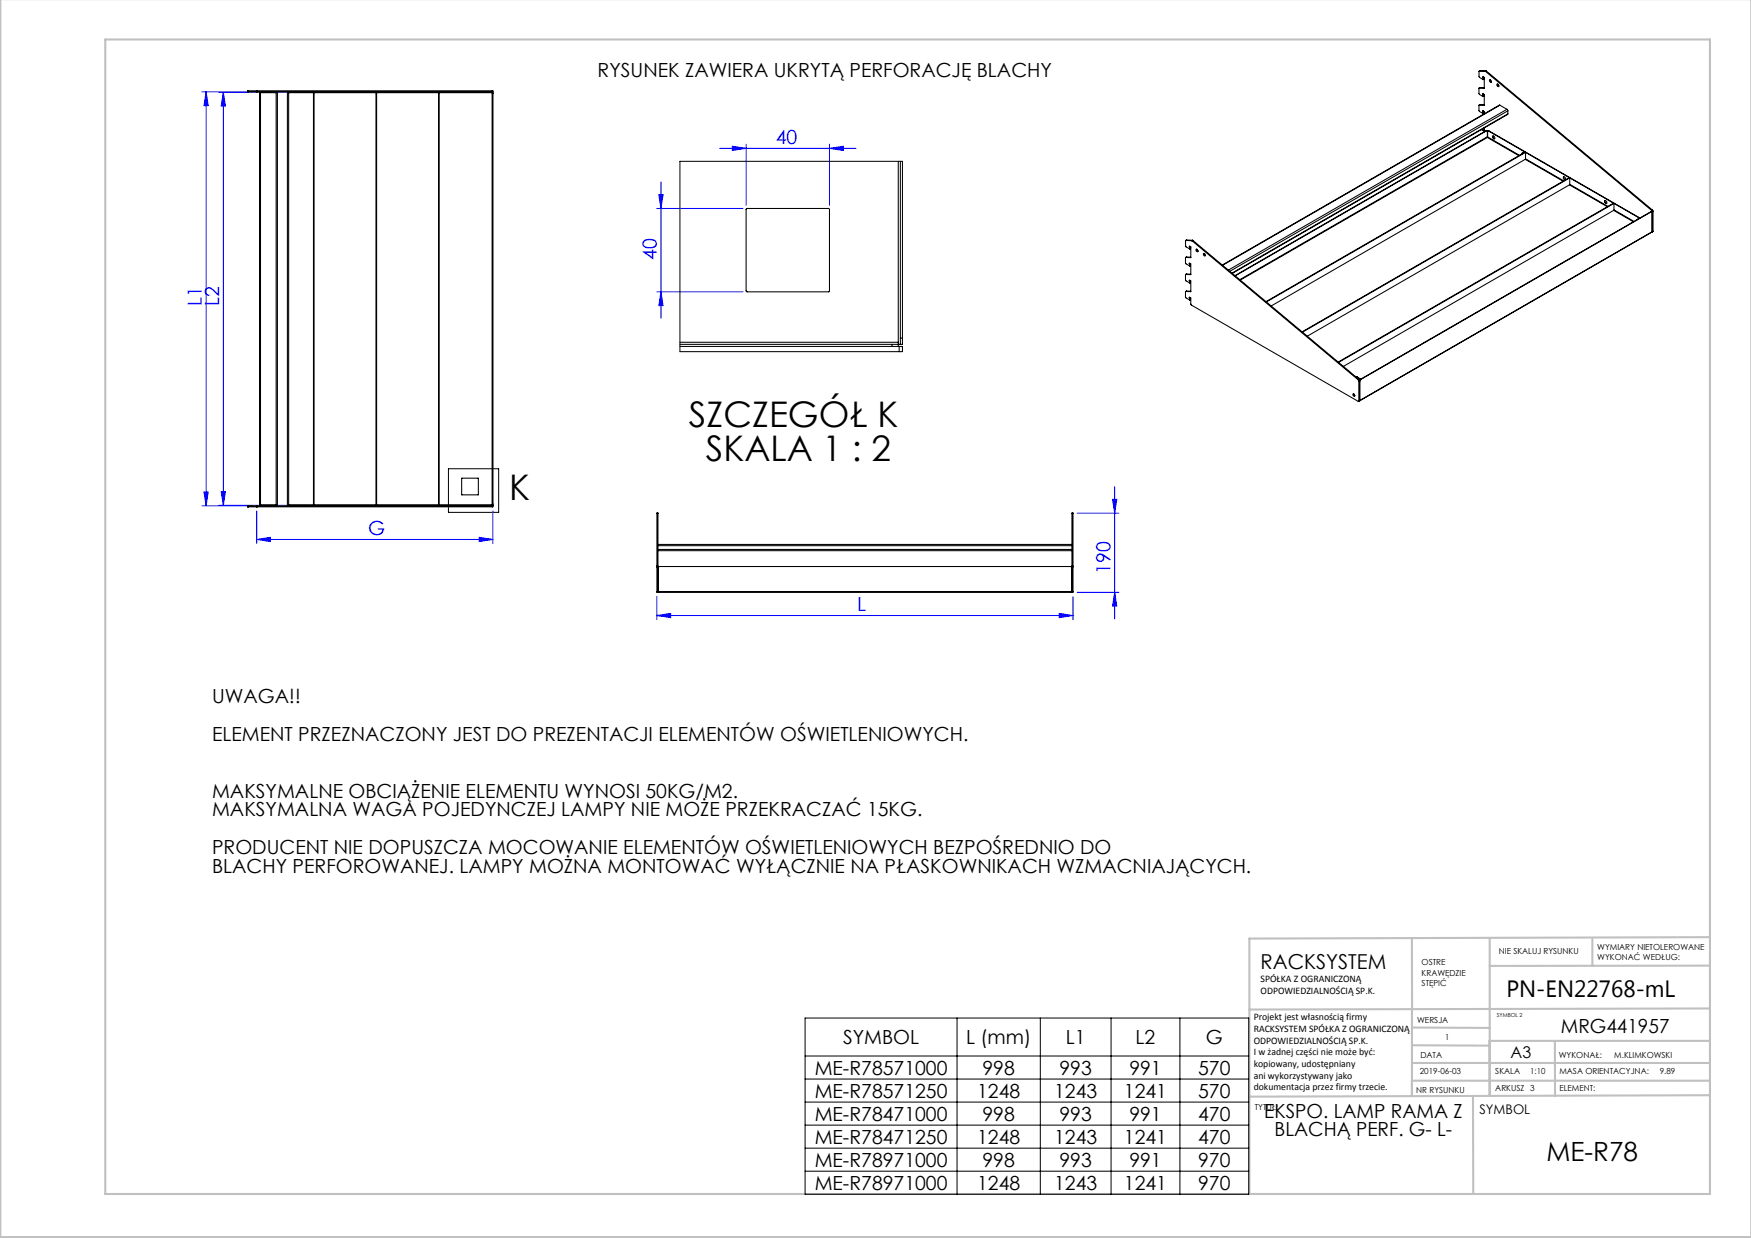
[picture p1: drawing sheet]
<svg xmlns="http://www.w3.org/2000/svg" width="420mm" height="297mm" viewBox="0 0 420 297" stroke-linecap="round" stroke-linejoin="round" font-family="sans-serif">
<g fill="none" stroke="#00f" stroke-width=".24">
<path d="M48.4 22h12.3M49.4 22l.5 3.3h-1zM49.4 22v99.3M52.6 22.1h21.6M53.6 22.1l.5 3.3h-1zM53.6 22.1v99.1M172.6 35.6h32.7M175.7 35.1l3.3 .5-3.3 .5zM179 34.6v14.7M199 35.6l3.3-.5v1zM199 34.6v14.7M157.5 50h20.7"/>
<path d="M158 46.7h1l-.5 3.3zM158.5 43.7v32.7M157.5 70h20.7M158.5 70l.5 3.3h-1zM48.9 118h1l-.5 3.3zM53.1 117.9h1l-.5 3.3zM266.9 119.8h1l-.5 3.3zM267.4 116.8v31.7M48.4 121.3h12.3M52.6 121.2h21.6M61.6 129.4l3.3-.5v1zM61.6 122.6v7.8"/>
<path d="M61.6 129.4h56.6M114.9 128.9l3.3 .5-3.3 .5zM118.2 122.6v7.8M258.4 123.1h10M157.6 147.7l3.3-.5v1zM157.6 143.1v5.6M157.6 147.7h99.8M254.1 147.2l3.3 .5-3.3 .5zM257.4 143.1v5.6M258.4 142.1h10M267.4 142.1l.5 3.3h-1z"/>
</g>
<path d="M107.6 112.5h12v10.4h-12zM193.1 244.2h106.4v42.3h-106.4zM193.1 253.3h106.4M193.1 258.9h106.4M229.6 244.2v42.3M249.5 244.2v42.3M266.5 244.2v42.3M283 244.2v42.3M193.1 264.4h106.4M193.1 269.9h106.4M193.1 275.4h106.4M193.1 281h106.4" fill="none" stroke="#000" stroke-width=".24"/>
<g fill="none" stroke="#c0c0c0" stroke-width=".5">
<path d="M.1 -.1v296.9h419.9M25.2 9.5h385v276.9h-385zM338.7 225.2v37.8M357.3 225v37.9v-13.2M382 225.4v6.3M410.1 224.8l-110.4 .4v61.2M410.1 231.7h-52.8M338.7 259.3h71.5M338.7 255h71.5M338.7 250.8l18.6 .1M338.7 246.5l18.6 .1M357.3 249.7h52.9"/>
<path d="M373 249.7v13.2M410.1 241.9l-110.4 .3M353.3 262.9l.1 23.5M410.2 262.7l-110.5 .4"/>
</g>
<g fill="#00f">
<path d="M61.6 129.4l3.3-.5v1zM114.9 128.9l3.3 .5-3.3 .5zM175.7 35.1l3.3 .5-3.3 .5zM199 35.6l3.3-.5v1z"/>
<path d="M267.4 142.1l.5 3.3h-1zM266.9 119.8h1l-.5 3.3zM53.1 117.9h1l-.5 3.3zM53.6 22.1l.5 3.3h-1z"/>
<path d="M158 46.7h1l-.5 3.3zM158.5 70l.5 3.3h-1z"/>
<path d="M49.4 22l.5 3.3h-1zM48.9 118h1l-.5 3.3z"/>
<path d="M157.6 147.7l3.3-.5v1zM254.1 147.2l3.3 .5-3.3 .5z"/>
</g>
<g fill="none" stroke="#000" stroke-width=".25">
<path d="M354.8 17v1.5l1 .6M354.8 17l1.5 .1M355 17l-.2 .1M355 16.9h.1M355 16.9l1.5 .1M355.7 18.5l.1 .3M355.8 18.4l-.1 .1M355.8 18.8v.3M355.8 18.5h-.1M355.8 18.5l.2 .1v2.5M355.9 18.5l.1 .2M356 18.7l-.2 .1"/>
<path d="M356 18.7v.3l-.2 .1M356.3 17.1h.1M356.3 17.1l39.9 33.4M356.5 17l-.2 .1M356.5 17h.1M356.5 17l39.9 33.4M357.3 19.2h.3a.26 .26 0 0 1 .2 .3 .26 .26 0 0 1-.3 .2zM357.4 19.1l.3 .6M59.5 21.8v.2M59.5 21.8h.1M59.5 22h.1M59.6 21.8h2"/>
<path d="M59.6 22h2M59.6 21.8v.2M61.6 21.8h.1M61.6 22h.1M61.6 21.8v.2M61.7 21.8v.2M61.7 21.8h56.4M61.7 22h56.4M62.3 22.4h.1M62.3 22.4v98.5M62.4 22.1v.3M62.4 22.1l-.1 .3"/>
<path d="M62.4 22.1h.1M62.4 22.4v98.5M62.5 22.1h.3M62.5 22.1v.1M62.5 22v.1M62.5 22.2v98.9M62.5 22.2h3.7M62.8 22.1h3.4M62.8 22v.1M66.2 22v99.3M66.5 22v99.3M68.9 22v99.3"/>
<path d="M69.2 22.1h48.5M69.2 22v99.3M69.2 22.2h6M75.2 22.1v99.1M75.3 22.1v99.1M75.3 22.2h14.9M90.2 22.1v99.1M90.3 22.1v99.1M90.3 22.2h14.9M105.2 22.1v99.1M105.3 22.1v99.1M105.3 22.2h12.7"/>
<path d="M117.7 22.1h.3M117.7 22v.1M118 22.1h.1M118 22.1v.1M118 22v.1M118 22.2v98.9M118.1 21.8h.1v.2h-.1M118.1 21.8v.2M118.1 22.1v.3M118.1 22.1l.1 .3M118.1 22.4h.1M118.1 22.4v98.5"/>
<path d="M118.2 22.4v98.5M215.5 38.7v43.4M216 38.7v42.4M216.5 38.7v42.4M354.8 25.2v1.4l1 .7M354.8 21.1v1.4l1 .7M354.8 25.2h1.1M354.8 21.1l1.1 .1M355 21l-.2 .1M355 25.1l-.2 .1M355 21l1 .1M355 25.1h1"/>
<path d="M355.3 31.1l.5 .2M355.6 22.6l.4 .1v2.4M355.6 26.7l.2 .2M355.6 22.6l.2 .3M355.7 30.9l.1 .1M355.7 22.5l-.1 .1M355.7 26.6l-.1 .1M355.8 26.6l-.2 .1M355.8 26.6l.2 .2v.5M355.8 22.9v.3M355.8 26.9v.4M355.8 31v.3"/>
<path d="M355.9 22.6v.1M355.9 26.7v.1M355.9 30.9v-.1l.1 .8M355.9 22.7v.4l-.1 .1M355.9 26.8v.4l-.1 .1M355.9 30.9v.3l-.1 .1M355.9 22.7l-.1 .2M355.9 26.8l-.1 .1M355.9 30.9l-.1 .1M356 21.1l-.1 .1M356 25.2h-.1M356 25.1l-.1 .1"/>
<path d="M356.5 31.3l.2 .1M356.5 31.3v.1M356.5 31.3l-60.3 34.8M356.5 31.4l.3 .1v1.3M356.5 31.4l-60.2 34.8M356.8 32.8v.1M356.8 33l-59.3 34.2M356.8 33l7.5 4.3M356.8 32.8l-59.4 34.3M356.8 32.9v.1M356.8 32.9l7.7 4.4M357 31.4l-.2 .1v1.4"/>
<path d="M357 31.4l36.3 20.9M357.1 31.4h-.2M357.1 31.4h-.1M357.1 31.4l36.3 20.9M358 32.7h.4a.28 .28 0 0 1 .2 .4 .28 .28 0 0 1-.3 .2zM358.1 32.6l.1 .4 .3 .3M359.1 20.2h.2a.26 .26 0 0 1 .3 .3 .26 .26 0 0 1-.3 .2zM359.2 20.2l.3 .5M359.8 25.2l-66.6 38.4M359.8 25.2l1.7 1M361.5 26.2l.2 .4M361.5 26.2l-66.9 38.6"/>
<path d="M361.7 27.3l-66.1 38.3M361.7 26.6v.7M361.7 27.3l-66.2 38.2M361.7 26.6l-66.7 38.5M365.2 36.7l-.1 .2M365.4 36.7h-.2l-.1 .2M365.9 36.6l-62.2 35.8M365.9 36.6l-62.1 35.8M365.9 36.6v1.5l9.2 5.3M179 50.1h19.9v19.8h-19.9zM284.5 57.7l-.1 1.4 1 .6M284.5 57.7h1.4"/>
<path d="M284.6 57.6l-.2 .1M284.6 57.6l-.1 .1M284.6 57.6h1.4M285.3 59.1l.1 .3M285.4 59.1h-.1M285.4 59.4v.3M285.4 59.1l.2 .1v2.5M285.5 59.1l.1 .2M285.6 59.3l-.2 .1M285.6 59.3v.3l-.2 .1M285.9 57.7v.1M285.9 57.8h.1"/>
<path d="M285.9 57.8l39.9 33.4M286 57.6l.1 .1M286 57.6l-.1 .1M286.1 57.7l-.2 .1M286.1 57.7l39.9 33.4M286.9 59.8h.3a.26 .26 0 0 1 .2 .3 .26 .26 0 0 1-.3 .3zM287 59.8l.4 .5M374.9 43.5l-9.1-5.3-60.9 35.2M375 42.5h.4a.28 .28 0 0 1 .2 .4 .28 .28 0 0 1-.3 .2zM375.1 42.4v.4l.4 .3M376.5 42.7l-64.1 37M376.5 42.7v1.5l9.2 5.3"/>
<path d="M376.5 42.7l-64.2 36.9M384.9 48.2h.4a.28 .28 0 0 1 .2 .4 .28 .28 0 0 1-.3 .2zM385 48.1v.5l.4 .2M385.5 49.6l-9-5.3-62.9 36.4M387 48.7l-66 38.2M391.8 53.2l-4.7-2.7-64.9 37.4M391.9 53.1l-4.8-2.8v-1.5l-66 38.1M392.8 52.6l-.1 .1M396 50.8l-69.7 40.2-.1 .4M396 50.8h.2M396 50.8h.1M396 50.8l.3 .2-.1 4.7-70.3 40.5"/>
<path d="M396 50.8l-69.6 40.2M396.2 50.5l.1 .2M396.3 55.6l-.1 .1M396.3 50.7v4.9M396.4 50.4l.1 .2M396.4 50.4l-.2 .1M396.5 55.5l-70.3 40.6M396.5 50.6l-.2 .1M396.5 55.5l-.2 .1M396.5 50.6v4.9M284.4 69.9v1.4l1 .7M284.4 65.8v1.4l1 .7"/>
<path d="M284.4 61.8v1.4l1 .6M284.4 69.9l1.1 .1M284.4 65.8l1.1 .1M284.4 61.8h1.1M284.6 61.7h.1M284.6 65.7h.1M284.6 69.8h.1M284.6 61.7l-.2 .1M284.6 65.7l-.2 .2M284.6 69.8l-.2 .1M284.6 61.7h1M284.6 65.7l1 .1"/>
<path d="M284.6 69.8l1 .1M285.3 71.4l.1 .3M285.3 67.3l.1 .3M285.3 63.2l.1 .3M285.4 63.2h-.1M285.4 67.2l-.1 .1M285.4 71.3l-.1 .1M285.4 71.3l.2 .2v1.4l.2 .3 40 23.1 .1-.1M285.4 67.2l.2 .2v2.5M285.4 63.2l.2 .1v2.5M285.4 63.5v.3M285.4 67.6v.3"/>
<path d="M285.4 71.7v.3M285.5 63.2l.1 .2M285.5 67.3l.1 .2M285.5 71.4l.1 .2M285.6 63.4v.3l-.2 .1M285.6 67.5v.3l-.2 .1M285.6 71.6v.3l-.2 .1M285.6 63.4l-.2 .1M285.6 67.5l-.2 .1M285.6 71.6l-.2 .1M285.6 69.9l-.1 .1M285.6 61.8h-.1"/>
<path d="M285.6 65.8l-.1 .1M285.6 61.7l-.1 .1M288.7 60.8l.2 .1a.26 .26 0 0 1 .3 .3 .26 .26 0 0 1-.3 .2zM288.8 60.8l.3 .5M163.1 82.6h50.9M163.1 83.1h52.6M163.1 84.4h52.6M163.1 82.1h52.4M214 82.6h1.5M214 82.6v.5M215.5 82.6h.5M215.5 82.1v.5"/>
<path d="M215.5 82.6v.5M215.7 83.1h.8v1.3h-.8M215.7 83.1v1.3M216 81.1v1.5M216 81.1h.5M216.5 81.1v1.5h-.5M324.5 94.5l.3 .1a.24 .24 0 0 1 .2 .2 .24 .24 0 0 1-.3 .2zM324.7 94.5l.3 .5M324.7 94.5l.3 .4M325.5 90.4h.1M325.5 90.5h.1M325.5 90.4l-.2 .1"/>
<path d="M325.5 90.4v.1M325.5 90.5l-.1 .1M325.5 90.5l.9 .5M325.5 90.4l.9 .6M325.8 91.2l.1 .2M325.9 91.4v4.8M326 91.1l.1 .2M326 91.1l-.2 .1M326.1 96.2l-.2 .1M326.1 91.3v4.9M326.1 96l.1 .1M326.1 91.3l-.2 .1"/>
<path d="M326.2 96.1l-.1 .1M326.2 91.4v4.7M326.4 91l-.2 .4M110.8 114.7h3.9v4h-3.9zM59.5 121.3v.3M59.5 121.3h.1M59.5 121.6h.1M59.6 121.3v.3M59.6 121.3h2M59.6 121.6h2M61.6 121.3h.1M61.6 121.6h.1"/>
<path d="M61.6 121.3v.3M61.7 121.3v.3M61.7 121.3h56.4M61.7 121.6h56.4M62.3 120.9l.1 .3M62.3 120.9h.1M62.4 120.9v.3M62.4 121.2h.1M62.5 121.2h.3M62.5 121.1v.1M62.5 121.2v.1M62.5 121.1h3.7"/>
<path d="M62.8 121.2h3.4M62.8 121.2v.1M69.2 121.2h48.5M69.2 121.1h6M75.3 121.1h14.9M90.3 121.1h14.9M105.3 121.1h12.7M117.7 121.2h.3M117.7 121.2v.1M118 121.2h.1M118 121.1v.1M118 121.2v.1"/>
<path d="M118.1 121.3h.1v.3h-.1M118.1 121.3v.3M118.1 120.9v.3M118.1 120.9h.1M118.2 120.9l-.1 .3M157.6 135.8v.2M157.6 123.1h.1M157.6 123.1h.2M157.6 135.8h.2M157.6 136h.2M157.6 123.1v12.7M157.6 136v5.9"/>
<path d="M157.8 135.8v.2M157.8 123.1h.1M157.8 132.1h99.3M157.8 131.8h99.3M157.8 130.9h99.3M157.8 130.6h99.3M157.8 123.1v12.7M157.8 136v5.9M158 136l98.7-.1 .3 .3v5.9h-99.1zM257.1 135.8v.2M257.1 123.1h.1M257.1 123.1h.3"/>
<path d="M257.1 135.8h.3M257.1 136h.3M257.1 123.1v12.7M257.1 136v5.9M257.4 135.8v.2M257.4 123.1h.1M257.4 123.1v12.7M257.4 136v5.9M157.6 141.9v.2h.2v-.2M157.6 141.9h99.8M157.8 141.9l.1 .2M157.8 140.3h.1"/>
<path d="M157.8 140h.1M257 140.3h.1M257 140h.1M257.1 141.9l-.1 .2M257.1 141.9v.2h.3v-.2"/>
</g>
<path d="M216.5 38.7h-53.4v45.7" fill="none" stroke="#000" stroke-width=".24"/>
<g font-size="8.5">
<text x="165.2" y="102.5">SZCZEGÓŁ K</text>
<text x="169.3" y="110.7">SKALA 1 : 2</text>
<text x="122.1" y="120.1">K</text>
</g>
<text font-size="6.3" x="370.9" y="278.5">ME-R78</text>
<text font-size="5.6" x="361.3" y="239.1">PN-EN22768-mL</text>
<text font-size="4.9" x="302.4" y="232.4">RACKSYSTEM</text>
<g font-size="4.7">
<text x="143.3" y="18.5">RYSUNEK ZAWIERA UKRYTĄ PERFORACJĘ BLACHY</text>
<text x="50.9" y="168.7">UWAGA!!</text>
<text x="50.9" y="177.8">ELEMENT PRZEZNACZONY JEST DO PREZENTACJI ELEMENTÓW OŚWIETLENIOWYCH.</text>
<text x="50.9" y="191.3">MAKSYMALNE OBCIĄŻENIE ELEMENTU WYNOSI 50KG/M2.</text>
<text x="50.9" y="195.9">MAKSYMALNA WAGA POJEDYNCZEJ LAMPY NIE MOŻE PRZEKRACZAĆ 15KG.</text>
<text x="50.9" y="204.9">PRODUCENT NIE DOPUSZCZA MOCOWANIE ELEMENTÓW OŚWIETLENIOWYCH BEZPOŚREDNIO DO</text>
<text x="50.9" y="209.4">BLACHY PERFOROWANEJ. LAMPY MOŻNA MONTOWAĆ WYŁĄCZNIE NA PŁASKOWNIKACH WZMACNIAJĄCYCH.</text>
<text x="202.2" y="250.5">SYMBOL</text>
<text x="231.7" y="250.5">L (mm)</text>
<text x="255.7" y="250.5">L1</text>
<text x="272.4" y="250.5">L2</text>
<text x="289.2" y="250.5">G</text>
<text x="374.4" y="247.8">MRG441957</text>
<text x="195.4" y="257.8">ME-R78571000</text>
<text x="235.7" y="257.8">998</text>
<text x="254.1" y="257.8">993</text>
<text x="270.9" y="257.8">991</text>
<text x="287.4" y="257.8">570</text>
<text x="195.4" y="263.3">ME-R78571250</text>
<text x="234.4" y="263.3">1248</text>
<text x="252.9" y="263.3">1243</text>
<text x="269.6" y="263.3">1241</text>
<text x="287.4" y="263.3">570</text>
<text x="195.4" y="268.8">ME-R78471000</text>
<text x="235.7" y="268.8">998</text>
<text x="254.1" y="268.8">993</text>
<text x="270.9" y="268.8">991</text>
<text x="287.4" y="268.8">470</text>
<text x="303.2" y="268.1">EKSPO. LAMP RAMA Z</text>
<text x="195.4" y="274.4">ME-R78471250</text>
<text x="234.4" y="274.4">1248</text>
<text x="252.9" y="274.4">1243</text>
<text x="269.6" y="274.4">1241</text>
<text x="287.4" y="274.4">470</text>
<text x="305.7" y="272.6">BLACHĄ PERF. G- L-</text>
<text x="195.4" y="279.9">ME-R78971000</text>
<text x="235.7" y="279.9">998</text>
<text x="254.1" y="279.9">993</text>
<text x="270.9" y="279.9">991</text>
<text x="287.4" y="279.9">970</text>
<text x="195.4" y="285.4">ME-R78971000</text>
<text x="234.4" y="285.4">1248</text>
<text x="252.9" y="285.4">1243</text>
<text x="269.6" y="285.4">1241</text>
<text x="287.4" y="285.4">970</text>
</g>
<g font-size="4.7" fill="#00f">
<text x="186.1" y="34.6">40</text>
<text x="157.5" y="62.4" transform="rotate(-90 157.5 62.4)">40</text>
<text x="48.4" y="73.4" transform="rotate(-90 48.4 73.4)">L1</text>
<text x="52.6" y="73.4" transform="rotate(-90 52.6 73.4)">L2</text>
<text x="88.3" y="128.4">G</text>
<text x="266.4" y="137.6" transform="rotate(-90 266.4 137.6)">190</text>
<text x="205.6" y="146.7">L</text>
</g>
<text font-size="3.9" x="362.3" y="253.8">A3</text>
<text font-size="3.2" x="354.9" y="267.2">SYMBOL</text>
<g font-size="2.4">
<text x="302.4" y="235.6">SPÓŁKA Z OGRANICZONĄ</text>
<text x="302.4" y="238.4">ODPOWIEDZIALNOŚCIĄ SP.K.</text>
<text x="300.7" y="244.7">Projekt jest własnością firmy</text>
<text x="300.7" y="247.5">RACKSYSTEM SPÓŁKA Z OGRANICZONĄ</text>
<text x="300.7" y="250.3">ODPOWIEDZIALNOŚCIĄ SP.K.</text>
<text x="300.7" y="253.1">I w żadnej części nie może być:</text>
<text x="300.7" y="256">kopiowany, udostępniany</text>
<text x="300.7" y="258.8">ani wykorzystywany jako</text>
<text x="300.7" y="261.6">dokumentacja przez firmy trzecie.</text>
</g>
<g font-size="2">
<text x="383.1" y="227.9">WYMIARY NIETOLEROWANE</text>
<text x="341" y="231.6">OSTRE</text>
<text x="359.5" y="228.9">NIE SKALUJ RYSUNKU</text>
<text x="383.1" y="230.4">WYKONAĆ WEDŁUG:</text>
<text x="341" y="234.1">KRAWĘDZIE</text>
<text x="341" y="236.6">STĘPIĆ</text>
<text x="339.9" y="245.4">WERSJA</text>
<text x="346.6" y="249.5">1</text>
<text x="340.5" y="257.7">2019-06-03</text>
<text x="340.7" y="253.8">DATA</text>
<text x="358.7" y="257.7">SKALA</text>
<text x="367" y="257.7">1:10</text>
<text x="373.9" y="253.8">WYKONAŁ:</text>
<text x="374.1" y="257.7">MASA ORIENTACYJNA:</text>
<text x="387.2" y="253.8">M.KLIMKOWSKI</text>
<text x="398.1" y="257.7">9.89</text>
<text x="339.7" y="262.3">NR RYSUNKU</text>
<text x="358.7" y="261.7">ARKUSZ 3</text>
<text x="374.1" y="261.7">ELEMENT:</text>
<text x="301" y="266.4">TYTUŁ:</text>
</g>
<text font-size="1.3" x="359" y="244">SYMBOL 2</text>
</svg>
